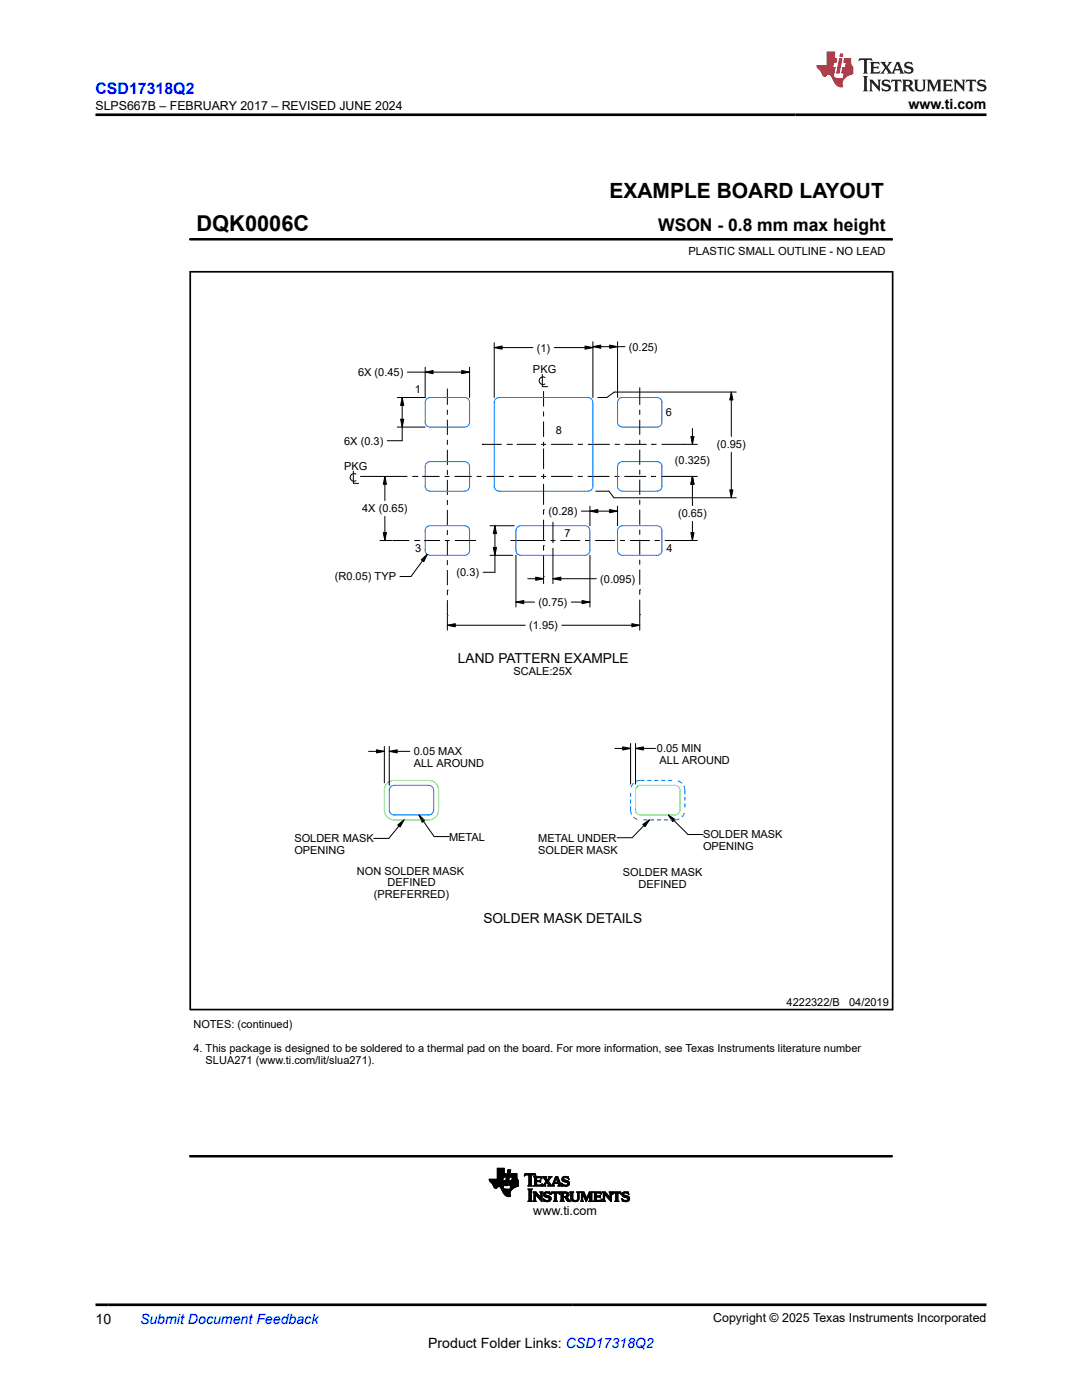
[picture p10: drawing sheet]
<svg xmlns="http://www.w3.org/2000/svg" width="216mm" height="279mm" viewBox="0 0 216 279" stroke-linecap="round" stroke-linejoin="round" font-family="sans-serif">
<g fill="none" stroke="#000" stroke-width=".2">
<path d="M37.9 47.8h140.1M178 47.6v.4M80.3 79.3l.3 1.6h-.7zM80.3 79.3v8.7h-3M81.3 74.3h12.4M84.8 74.3l1.6-.3v.6zM84.8 73.3v6h-5.5M89.3 77.6v3.2M92.1 74l1.6 .3-1.6 .3zM93.7 73.3v6M98.6 69.4l1.6-.3v.6zM98.6 68.4v10.9"/>
<path d="M98.6 69.4h7.7M108.2 74.7v2.5h1.1M108.5 78v3.1M108.7 75.3a.77 .77 0 0 0-1.1 .7 .77 .77 0 0 0 1.1 .6M110.6 69.4h7.7M116.7 69.1l1.6 .3-1.6 .3zM118.3 69.2l1.6-.3v.6zM118.3 68.2v11.1M118.3 69.2h6.4M121.7 68.9l1.5 .3-1.5 .3zM123.2 68.2v11.1M127.7 77.3v3.5"/>
<path d="M145.9 78.2l.3 1.6h-.6zM145.9 78.2v8.9M146.9 78.2h-24.3l-1.5 1.1h-1.8M70.5 94v2.5h1.1M71 94.6a.77 .77 0 0 0-1.2 .7 .77 .77 0 0 0 1.2 .6M71.9 95.1h9.4M76.8 95.1l.3 1.6h-.6zM76.8 95.1v4.8M77.8 95.1h.1M79.3 85.2h5.5M79.9 83.7h.7l-.3 1.5zM82.3 95.1h1"/>
<path d="M83.3 95.1h.1M84.2 95.1h3.5M88.7 95.1h1M89.2 82.3h.1M89.3 81.8v1M89.3 83.8v3M89.3 87.8v1M89.3 89.8v3M89.3 93.8v1M89.3 95.8v3M89.3 99.8v1M90.7 95.1h3.4"/>
<path d="M95.1 95.1h1M96.2 88.7h.1M96.2 88.7h3.9M97.1 95.1h3.5M101.1 88.7h1M101.5 95.1h1M102.1 88.7h.1M103.1 88.7h3.9M103.5 95.1h3.5M108 95.1h1M108 88.7h1M108.5 82.1v1"/>
<path d="M108.5 84.1v3.1M108.5 88.2v.9M108.5 89.5v4.1M108.5 94.6v1M108.5 96.6v4.1M109.9 95.1h4.4M109.9 88.7h4.4M115.3 95.1h1M115.3 88.7h.1M115.3 88.7h1M117.3 95.1h4.3M117.3 88.7h4.4"/>
<path d="M118.9 98h2.6l1 1.3h24.4M122.6 95.1h1M122.7 88.7h1M124.6 95.1h4.3M124.6 88.7h4.4M127.6 82.3h.1M127.7 81.8v1M127.7 83.8v3M127.7 87.8v1M127.7 89.8v3M127.7 93.8v.9M127.7 95.7v3.1"/>
<path d="M127.7 99.7v1M129.9 95.1h.1M129.9 95.1h1M130 88.7h.1M130 88.7h1M131.9 95.1h4.3M132 88.7h4.4M136.2 95.1h.1M136.4 88.7h.1M136.4 95.1h2.7M136.5 88.7h2.6M137.9 87.1h.6l-.3 1.6z"/>
<path d="M138.2 95.1l.3 1.6h-.6zM138.2 85.5v3.2M138.2 95.1v5.8M145.6 97.8h.6l-.3 1.5zM145.9 90.3v9M75.8 107.9h2.5M76.5 106.3h.6l-.3 1.6zM76.8 103.1v4.8M78.5 107.9h.1M78.5 107.9h3.2M82.7 107.9h.9M83.6 107.9h.1"/>
<path d="M84.1 111.7l1.1-1.1-.6 1.5zM84.6 107.9h3.2M85.2 110.6l-3.2 4.5h-2.2M88.8 107.9h1M89.3 117.8h.1M89.3 101.8v3M89.3 105.8v1M89.3 107.8v3M89.3 111.8v1M89.3 113.8v3M89.3 117.8v1M89.3 119.8v3"/>
<path d="M90.8 107.9h4.2M97.8 110.8h4.5M97.8 104.9h4.8M98.4 109.3h.7l-.3 1.5zM98.8 104.9l.3 1.6h-.7zM98.8 104.9v9.3h-2.4M101.9 107.9h6.9M103 110.8v10.3M105.3 115.5h3.2M106.9 115.2l1.6 .3-1.6 .3zM108.5 101.7h.1M108.5 108.9h.1"/>
<path d="M108.5 115.1h.1M108.5 101.7v1M108.5 103.7v4.2M108.5 108.9v1M108.5 110.9v4.2M108.5 115.1v1.4M109.8 107.9h1M110.3 115.5l1.6-.3v.6zM110.3 104.2v4.2M110.3 109.4v5.5M110.3 115v1.5M110.3 115.5h8.7"/>
<path d="M111.8 107.9h4M116 102h7.2M116.1 119.8l1.6 .4-1.6 .3zM116.8 107.9h.1M116.8 107.9h1M117.7 102l1.6-.3v.6zM117.7 101v3.9M117.7 110.8v10.3M118.8 107.9h3.9M121.7 101.7l1.5 .3-1.5 .3zM123.2 101v3.9M123.7 107.9h1"/>
<path d="M125.7 107.9h4M127.7 117.7h.1M127.7 101.7v3M127.7 105.7v1M127.7 107.7v3M127.7 111.7v1M127.7 113.7v3M127.7 117.7v1M127.7 119.7v3M130.7 107.9h.1M130.7 107.9h1M132.6 107.9h4"/>
<path d="M136.6 107.9h.1M136.7 107.9h2.4M137.9 106.3h.6l-.3 1.6zM138.2 104v3.9M89.3 124.8l1.5-.3v.6zM89.3 122.8h.1M89.3 123v2.8M89.3 124.8h15.5M103 120.2l1.5-.4v.7zM103 120.2h3.7M112.1 124.8h15.6M114 120.2h3.7"/>
<path d="M126.1 124.5l1.6 .3-1.6 .3zM127.7 122.7h.1M127.7 122.8v3M73.5 150h3.2M75.1 149.6l1.6 .4-1.6 .3zM76.7 149v7.2M77.7 150l1.5-.4v.7zM77.7 149v7.7M77.7 150h4.1M122.7 149.4h3.1M124.3 149.1l1.5 .3-1.5 .3zM125.8 148.4v8.1"/>
<path d="M126.8 149.4l1.6-.3v.6zM126.8 148.4v8.1M126.8 149.4h4M79.4 164.6l1.2-1-.7 1.4zM80.6 163.6l-3 3.7h-3M83.6 162.6l1.2 1.1-.6 .4zM83.6 162.6l3 4.4h3M128.3 164.5l1.3-.9-.9 1.4zM129.6 163.6l-3.5 3.6h-2.9M133.3 162.6l1.4 .9-.5 .5zM133.3 162.6l4 3.9h3M97.6 235.4h2.7"/>
<path d="M97.6 235.5h2.7M97.7 235.6h2.6M97.7 235.6h3l-.3 1.2M97.7 235.7h3M97.8 235.8h2.9M97.8 235.8h2.8M97.9 235.9h2.7M98 236h2.6M98.1 236.1h2.5M98.2 236.2h2.4M98.3 236.3h2.3M98.3 236.3h2.2"/>
<path d="M98.3 236.4h2.2M98.4 236.4h2.1M98.4 236.5h2.1M98.4 236.6h2.1M98.5 236.7h2M98.5 236.8h2M98.5 236.8h.9M98.6 236.9h.7M98.6 237h.6M98.7 237.1h.4M98.8 237.1h.3M99.2 235.3h1.1"/>
<path d="M99.2 235.3h1.2M99.2 235.2h1.2M99.2 235.1h1.2M99.2 235h1.2M99.2 234.2h1.8l-.2 .7h-1.6M99.2 234.9h1.6M99.2 234.8h1.6M99.2 234.8h1.7M99.2 234.7h1.7M99.2 234.6h1.7M99.2 234.5h1.7M99.2 234.4h1.7"/>
<path d="M99.2 234.3h1.7M99.2 234.3h1.8M99.2 234.1h1.4M99.2 234h1.4M99.2 233.9h1.4M99.2 233.8h1.4M99.2 233.7h1.4M99.2 233.6h1.4M99.2 233.5h1.4M99.2 233.4h1.4M99.2 233.3h1.4M99.2 233.2h1.4"/>
<path d="M99.7 236.8h.7M99.8 236.9h.6M99.9 236.9h.5M99.9 237h.5M99.9 237.1h.5M100 237.1h.5M100 237.2h.5M100 237.3h.6M100.1 237.3h.9M100.1 237.4h2.1M100.1 237.4h2M100.2 237.5h1.8"/>
<path d="M100.2 237.6h1.8M100.2 237.6h1.7M100.3 237.7h1.6M100.3 237.8h1.6M100.3 237.8h1.5M100.3 235.4l-2.7-.1 1.1 1.7 .3 .2 .4-.4 .4 .1 .7 1.3 .7 .6 .7-.1-.1-.8 .6-.7M100.3 237.9h1.5M100.4 237.9h1.4M100.4 238h1.4M100.4 234.9l-.1 .7M100.4 236.8l.1 .3 .2 .2h1.5M100.4 238.1h1.4"/>
<path d="M100.5 238.1h1.3M100.5 238.2h1.3M100.6 238.3h1.2M100.6 234.2v-1.1h-1.4v2.2M100.7 238.4h1.1M100.7 236.6h.6M100.8 236.5h.5M100.8 236.4h.5M100.8 238.5h1M100.8 236.3h.5M100.8 236.3h.6M100.8 236.2h.6"/>
<path d="M100.8 236.1h.6M100.9 236h.5M100.9 238.6h.9M100.9 235.9h.5M100.9 235.8h.5M100.9 235.8h.6M100.9 235.7h.6M100.9 235.6h.6M101 235.5h.5M101 235.4h.5M101 235.3h.5M101 235.3h.6"/>
<path d="M101 235.2h.6M101 235.1h.6M101 238.7h.9M101.1 235h.5M101.1 234.9h.5M101.1 234.8h.5M101.1 234.8h.6M101.1 234.7h.6M101.1 234.6h.6M101.2 234.5h.5M101.2 234.4h.5M101.2 238.8h.6"/>
<path d="M101.2 234.3h.5M101.2 234.2h.6l-.5 2.4h-.6zM101.3 233.9h.5M101.3 233.8h.5M101.3 233.7h.6M101.3 233.6h.6M101.3 233.5h.6M101.4 233.5h.5l-.1 .5h-.6zM101.5 238.8h.1M101.6 236.5h1.9M101.6 236.4h1.9M101.6 236.4v.2h.3l-.1 .7"/>
<path d="M101.6 236.4h1.8M101.6 236.6h1.8M101.6 236.3h1.9M101.6 236.3v.1M101.6 236.3h1.8M101.6 236.2h1.8M101.6 236.1h1.9M101.6 236h1.9M101.7 235.9h1.7M101.7 235.9h1.8M101.7 235.8h1.8M101.7 235.7h1.7"/>
<path d="M101.8 237.3h.5M101.8 237.2h.6M101.8 237.1h.7M101.8 237.1h.8M101.8 237h.9M101.9 236.9h.9M101.9 234.9h1.2M101.9 236.9h1M101.9 234.8h1.2M101.9 236.8h1.2M101.9 236.8h1.4M101.9 234.7h1.2"/>
<path d="M101.9 236.7h1.5M101.9 234.6h1.2M101.9 236.6h1.5M101.9 234.5h1.2M102 234.4h1.1M102 234.3h1.1M102.1 235.6h1.3M102.1 235.5h1.3M102.2 235.4h1.1M102.2 235.3h1M102.2 235.2h1M102.2 235.1h1"/>
<path d="M102.2 235.1h.9M102.2 235h.9M102.3 234.9l-.2 .7M103.1 234.9h-1.2l.1-.7h1.1l.1 .9 .3 .5v1.1M103.4 236.7l-1 .5M103.4 235.6h-1.7l-.1 .7M104.6 234.6h.1M104.6 234.5h.2M104.7 234.5h2.2M104.7 234.4h2.1M104.7 234.3h2.1M105.4 236.7h.8"/>
<path d="M105.4 239.7h.8M105.4 237.4h.8M105.5 239.7h.6M105.5 236.6h.5M105.5 234.5h.5M105.5 237.5h.5M105.5 236.5h.5M105.5 234.6l-.4-.1-.5 .2 .2-.5h2l.1 .5-.5-.2h-.4v.1M105.5 236.4l-.2 .3M105.5 236.4h.5M105.5 236.3h.5M105.5 236.2h.5"/>
<path d="M105.5 236.1h.5M105.5 236h.5M105.5 235.9h.5M105.5 235.8h.5M105.5 235.7h.5M105.5 235.6h.5M105.5 235.5h.5M105.5 235.4h.5M105.5 235.3h.5M105.5 235.2h.5M105.5 235.1h.5M105.5 235h.5"/>
<path d="M105.5 234.9h.5M105.5 234.8h.5M105.5 234.7h.5M105.5 234.6h.5M105.5 234.6v1.8M105.6 239.6h.4M105.6 237.5h.4M105.6 239.5l-.2 .3h.8l-.2-.2v-2.1l.2-.2h-.8l.2 .2v2h.4M105.6 239.4h.4M105.6 239.3h.4M105.6 239.2h.4M105.6 239.1h.4"/>
<path d="M105.6 239h.4M105.6 238.9h.4M105.6 238.8h.4M105.6 238.7h.4M105.6 238.6h.4M105.6 238.5h.4M105.6 238.4h.4M105.6 238.3h.4M105.6 238.2h.4M105.6 238.1h.4M105.6 238h.4M105.6 237.9h.4"/>
<path d="M105.6 237.8h.4M105.6 237.7h.4M105.6 237.6h.4M106 236.4l.2 .3M106 234.6v1.8M106.4 239.7h.6M106.4 237.9h.5M106.5 238h.5M106.5 236.7h1.6M106.5 239.7h.4M106.5 238.1h.6M106.5 239.6h.3"/>
<path d="M106.6 234.9h1.4M106.6 239.4h.2M106.6 239.3h.2M106.6 239.2h.2M106.6 239.1h.2M106.6 239h.2M106.6 238.9h.2M106.6 238.8h.2M106.6 238.7h.2M106.6 238.6h.2M106.6 238.5h.2M106.6 238.4h.2"/>
<path d="M106.6 238.3h.7M106.6 238.2h.7M106.6 238.2h.6M106.6 236.6h1.5M106.7 235h1.3M106.7 236.5h.4M106.7 235.1h.4M106.7 236.4l-.2 .3M106.7 235.6h1l.2-.2v.6l-.2-.2-1 .1M106.7 236.4h.4M106.7 236.3h.4M106.7 236.2h.4"/>
<path d="M106.7 236.1h.4M106.7 236h.4M106.7 235.8h1.2M106.7 235.7h1.2M106.7 235.5h.4M106.7 235.4h.4M106.7 235.3h.4M106.7 235.2h.4M106.7 234.5h.2M106.8 239.5v-1.1l1.4 1.4v-1.7l.1-.2h-.6l.2 .2v.9l-1-1.1h-.5l.2 .2v1.5l-.2 .2h.6l-.2-.3h-.2M106.8 234.6h.1M106.9 238.4h.5"/>
<path d="M106.9 238.5h.6M107 238.6h.6M107.1 235.2l.6-.2 .4 .3M107.1 235.8v.7h.7l.4-.3-.2 .5h-1.5M107.1 235.2v.4M107.1 238.7h.5M107.2 238.8h.5M107.3 238.9h.5M107.3 238.9h.9M107.4 239h.8M107.5 239.1h.7M107.6 239.2h.6"/>
<path d="M107.6 239.3h.6M107.7 235.6h.2M107.7 239.4h.5M107.7 237.9h.6M107.7 235.9h.2M107.8 236.5h.3M107.8 239.5h.4M107.8 235.5h.1M107.8 236h.1M107.8 235.1h.3M107.8 238h.4M107.9 239.6h.3"/>
<path d="M107.9 238.1h.3M107.9 238.2h.3M107.9 238.9h.3M107.9 238.8h.3M107.9 238.7h.3M107.9 238.6h.3M107.9 238.5h.3M107.9 238.4h.3M107.9 238.3h.3M108 239.7h.2M108 235.2h.1M108 236.4h.2"/>
<path d="M108.1 235.2h.1M108.1 235.3l-.1-.5h-1.5l.2 .2v1.4M108.1 236.3h.1M108.2 236.7h.7zM108.3 234.9h.7M108.4 236.6h.3M108.4 235h.6M108.4 239.3h.2M108.4 239.4h.3M108.4 238.4h.4M108.4 238.3h.4M108.4 238.5h.5"/>
<path d="M108.5 239.5h.3M108.5 238.2h.3M108.5 236.5h.3M108.5 238.6h.8M108.5 235.1h.5M108.5 239.6h.6M108.5 238.2h.4M108.5 239.7h1.3M108.5 238.7h1.1M108.5 236.4h.3l.1 .3M108.5 239.7h.1M108.5 235.2h.5"/>
<path d="M108.6 238.1h1.2M108.6 236.3h.3M108.6 238.8h1.2M108.6 235.2h.5M108.7 238h1M108.7 236.2h.2M108.7 235.3h.5M108.7 236.1h.3M108.7 238.9h1.2M108.7 235.4h.5M108.8 236h.2M108.8 235.5h.7"/>
<path d="M108.8 236.4l.3-.5 .4 .6-.2 .2M108.8 239.7h.8M108.8 237.9h.6M108.8 236h.8M108.8 235.6h.7M108.9 235.9h.6M108.9 235.7h.5M109 235.8h.5M109 235.8l-.8 .9M109 238.9h.9M109.2 236h.5M109.2 236.1h.5"/>
<path d="M109.3 239.6h.5M109.3 236.2h.5M109.3 236.7h1.3zM109.3 235.4h.3M109.4 236.3h.4M109.4 239h.5M109.4 235.3h.3M109.4 235.7l.5 .7M109.4 236.4h.5M109.5 235.2h.2M109.5 238.2h.3M109.5 236.5h.5"/>
<path d="M109.5 236.6h.5M109.5 239.5h.4M109.5 235.2h.3M109.5 239.1h.5M109.6 234.9h.5M109.6 239.4h.3M109.6 235.1h.3M109.6 239.3h.4M109.6 237.9h.1M109.6 235h.3M109.6 238.2h.2M109.7 238.3h.1"/>
<path d="M109.8 238.4l-.6-.3-.4 .1v.3l1.1 .4 .1 .3h-.4M109.8 238.4l-.1-.5-1 .1-.2 .2v.5l1 .4 .1 .3-.2 .1-.4 .1-.6-.4 .1 .6h.6l.7-.1 .2-.5M109.9 236.4l.2 .2 .1-.2 .7-1.6h.4l.6 1.7 .2 .2M109.9 238.4l.2-.5h1.5l.1 .5M109.9 238.3h.1M110 238.2h.1M110 238.2h.2M110 238.1h1.7M110 238h1.6M110.1 237.9h1.5M110.1 236.6h.4M110.1 234.9l-.7 .8"/>
<path d="M110.2 234.9l-.7-.1 .1 .2-.3 .5-.3-.5 .1-.2h-.9l.8 1M110.2 236.5h.3M110.2 236.4h.3M110.3 236.3h.2M110.3 236.2h1.5M110.4 236.1h1.4M110.4 236h1.4M110.4 239.7h.8M110.4 236h1.3M110.5 235.9h.2M110.5 235.8h.2M110.5 236.4l.1 .3"/>
<path d="M110.5 235.7h.3M110.6 235.6h.2M110.6 239.7h.5M110.6 236.2l-.1 .2M110.6 235.5h.2M110.6 238.2v-.1h-.3l-.4 .3M110.6 239.6h.4M110.6 238.2h.4M110.6 238.2v1.4l-.2 .2h.8l-.2-.2v-1.5h.4l.3 .3M110.6 239.5h.4M110.6 239.4h.4M110.6 239.3h.4"/>
<path d="M110.6 239.2h.4M110.6 239.1h.4M110.6 239h.4M110.6 238.9h.4M110.6 238.8h.4M110.6 238.7h.4M110.6 238.6h.4M110.6 238.5h.4M110.6 238.4h.4M110.6 238.3h.4M110.6 235.4h.3M110.7 235.3h.2"/>
<path d="M110.7 236l.3-.9 .3 .9M110.7 235.2h.2M110.7 235.2h.7M110.8 235.1h.6M110.8 235h.6M110.8 234.9h.5M111 235.2h.5M111.1 235.3h.4M111.1 235.4h.4M111.1 235.5h.5M111.2 235.6h.4M111.2 235.7h.4"/>
<path d="M111.2 235.8h.5M111.2 235.9h.5M111.3 236.7h.8M111.4 236.2v.2M111.4 236.3h.5M111.4 236.4h.5M111.4 236.4l-.1 .3M111.5 238.2h.2M111.5 236.6h.5M111.5 236.5h.4M111.6 238.2h.1M111.7 238.3h.1"/>
<path d="M111.8 239.7h.8M111.8 237.9h1.2M111.9 238h1.4M111.9 239.7h.5M112 238.1h1.4M112 239.6h.4M112 238.2v1.4l-.2 .2h.8l-.2-.2v-.6l.4 .1 .5 .6h.6M112 239.5h.4M112 239.4h.4M112 239.3h.4M112 239.2h.4M112 239.1h.4"/>
<path d="M112 239h.4M112 238.9h1.1M112 238.9h1.2M112 238.8h1.4M112 238.7h.4M112 238.6h.4M112 238.5h.4M112 238.4h.4M112 238.3h.4M112 238.2h.4M112 238.2l-.2-.3 1.5 .1 .2 .2v.4l-.5 .3M112.1 236.2h.1"/>
<path d="M112.1 236.3h.2M112.1 235.3h.4M112.1 235.4h.4M112.1 235.2h.4M112.1 236.4h.3M112.1 235.5h.7M112.2 236.5h.4M112.2 235.6h1M112.2 236.6h1.3M112.2 235.1h.4M112.2 236.7h.1M112.2 235.7h1.2"/>
<path d="M112.2 235h1.2M112.4 235.8h1.1M112.4 234.9h1M112.4 238.3v-.2l.6 .1v.4l-.3 .2M112.4 238.3v.5h.3M112.4 236.7h.9M112.6 235.9h1M112.6 234.8h.4M112.6 235.9l.6 .1v.4l-.6 .1-.5-.4M112.7 236.7h.3M112.8 239h.5M112.9 239.1h.4"/>
<path d="M112.9 239.2h.5M113 239.3h.4M113 236h.6M113 238.2h.5M113 238.7h.4M113 239.4h.5M113 238.9l.9 .9M113 238.9h.1M113 239.5h.6M113 238.6h.5M113.1 235.6l.5 .4v.3l-.2 .4h-1.2l-.1-.6M113.1 236.5h.4"/>
<path d="M113.1 238.5h.4M113.1 238.3h.4M113.1 235.1h.3M113.1 238.4h.4M113.1 239.6h.5M113.2 239.7h.5M113.2 236h.4M113.2 236.4h.4M113.3 236.1h.3M113.3 236.3h.3M113.3 235.2h.2M113.3 236.2h.3"/>
<path d="M113.3 239.7h.6M113.4 235.2h.1M113.5 235.3h.1M113.5 235.3l-.5-.3-.5 .1v.3l.6 .2M113.5 235.3l-.1-.5-1.1 .1-.2 .3v.3l.5 .4M113.7 237.9h.8M113.8 238h.6M113.9 238.1h.4M113.9 239.1h.4M113.9 239h.4M113.9 238.9h.4M113.9 238.8h.4"/>
<path d="M113.9 238.7h.4M113.9 238.6h.4M113.9 238.5h.4M113.9 238.4h.4M113.9 238.3h.4M113.9 238.2h.4M113.9 239.2h.4M113.9 239.3h.4M113.9 239.4h.4M114 239.5h.4M114 239.6h.6M114.1 239.7h1.2"/>
<path d="M114.3 239.1l.1 .4 .3 .1 .5-.1 .1-.4M114.3 239.1v-1l.2-.2h-.8l.2 .2v1.1M114.3 239.7h.9M115 239.6h.4M115.1 237.9h.6M115.1 237.9h.6l-.2 .2v1h-.2v-1zM115.2 239.5h.3M115.2 238h.4M115.2 239.4h.3M115.3 239.3h.2M115.3 238.1h.3M115.3 239.2h.2"/>
<path d="M115.3 239h.2M115.3 238.9h.2M115.3 238.8h.2M115.3 238.7h.2M115.3 238.6h.2M115.3 238.5h.2M115.3 238.4h.2M115.3 238.3h.2M115.3 238.2h.2M115.5 239.1l-.2 .6-.5 .1-.7-.2-.2-.4M115.8 239.7h.6M115.8 237.9h.7"/>
<path d="M115.9 238h.7M116 239.7h.3M116 238.1h.6M116 239.6h.3M116 239.5h.3l.1 .3h-.6l.2-.2v-1.4l-.2-.3h.7l.6 1.2 .5-1.2h.7l-.2 .2v1.5l.2 .2-.8-.1M116 239.4h.3M116 239.3h.3M116 239.2h.3M116 239.1h.3M116 239h.3M116 238.9h.3M116 238.8h.3"/>
<path d="M116 238.7h.3M116 238.6h.3M116 238.5h.3M116 238.4h.3M116 238.3h.7M116 238.2h.7M116 238.2h.6M116.3 239.5v-1.2l.6 1.5 .8-1.5v1.3l-.2 .1h.8M116.3 238.4h.5M116.4 238.5h.4M116.4 238.6h.4M116.4 238.7h.5"/>
<path d="M116.5 238.8h.4M116.5 238.9h.5M116.6 238.9h.4M116.6 239h.4M116.6 239.1h.7M116.7 239.2h.6M116.7 239.3h.5M116.8 239.4h.4M116.8 239.5h.3M116.8 239.6h.3M116.9 239.7h.2M116.9 239.7h.1"/>
<path d="M117.1 239h.2M117.1 238.9h.3M117.2 238.9h.2M117.2 238.8h.2M117.3 238.7h.2M117.3 238.6h.2M117.3 238.5h.3M117.4 238.4h.2M117.4 238.3h.7M117.4 238.2h.7M117.5 238.2h.6M117.5 238.1h.6"/>
<path d="M117.6 238h.6M117.6 237.9h.7M117.6 239.7h.5M117.7 239.6h.4M117.7 239.5h.4M117.7 239.4h.4M117.7 239.3h.4M117.7 239.2h.4M117.7 239.1h.4M117.7 239h.4M117.7 238.9h.4M117.7 238.8h.4"/>
<path d="M117.7 238.7h.4M117.7 238.6h.4M117.7 238.5h.4M117.7 238.4h.4M118.4 239.7h1.6M118.4 237.9h1.5M118.5 238h1.4M118.6 239.7h1.4M118.6 238.1h1.4M118.6 239.6h1.5M118.6 239.5h.4M118.6 238.2h.4"/>
<path d="M118.6 239.4h.4M118.6 239.3h.4M118.6 239.2h.4M118.6 239.1h.4M118.6 239h.4M118.6 238.9h.4M118.6 238.9h1.2M118.6 238.8h1.2M118.6 238.7h1.2M118.6 238.6h.4M118.6 238.5h.4M118.6 238.4h.4"/>
<path d="M118.6 238.3h.4M119.5 238.7l.3-.2v.5l-.2-.1h-.6v.6l.2 .1M119.7 238.9h.1M119.7 238.6h.1M119.8 238.2h.2M119.9 239.5h.2M119.9 238.2h.1M120 238.3h.1M120 238.3l-.1-.4h-1.5l.2 .2v1.5l-.2 .2h1.6l.1-.5M120 238.3l-.3-.2h-.6l-.1 .6M120 239.4h.1M120.1 239.3l-.5 .3"/>
<path d="M120.1 239.3h.1M120.2 239.7h.6M120.2 237.9h.6M120.3 238h.6M120.3 239.7h.4M120.4 238.1h.5M120.4 239.6h.3M120.4 238.2h.6M120.4 239.4h.2M120.4 239.3h.2M120.4 239.2h.2M120.4 239.1h.2"/>
<path d="M120.4 239h.2M120.4 238.9h.2M120.4 238.8h.2M120.4 238.7h.2M120.4 238.6h.2M120.4 238.5h.2M120.4 238.4h.2M120.4 238.3h.8M120.4 238.2h.7M120.6 238.4v1.1M120.7 238.4l1.3 1.4v-1.7l.2-.2h-.6l.1 .2v.9l-.9-1.1h-.6l.2 .2v1.4l-.2 .3h.6l-.2-.3h-.2M120.7 238.4h.5"/>
<path d="M120.8 238.5h.5M120.9 238.6h.5M120.9 238.7h.6M121 238.8h.6M121.1 238.9h.5M121.2 238.9h.8M121.2 239h.8M121.3 239.1h.7M121.4 239.2h.6M121.5 239.3h.5M121.6 239.4h.4M121.6 237.9h.6"/>
<path d="M121.6 239.5h.4M121.7 238h.4M121.7 239.6h.3M121.7 238.1h.3M121.7 238.9h.3M121.7 238.8h.3M121.7 238.7h.3M121.7 238.6h.3M121.7 238.5h.3M121.7 238.4h.3M121.7 238.3h.3M121.7 238.2h.3"/>
<path d="M121.8 239.7h.2M121.9 239.7h.1M122.2 238.4l.3-.3h.4v1.5l-.2 .2h.8l-.2-.3M122.2 238.4l.1-.5h1.6l.1 .5M122.2 238.3h.1M122.2 238.2h.2M122.2 238.2h.3M122.3 238.1h1.6M122.3 238h1.6M122.3 237.9h1.6M122.7 239.7h.8M122.8 239.7h.5"/>
<path d="M122.9 239.6h.4M122.9 238.2h.4M122.9 239.5h.4M122.9 239.4h.4M122.9 239.3h.4M122.9 239.2h.4M122.9 239.1h.4M122.9 239h.4M122.9 238.9h.4M122.9 238.8h.4M122.9 238.7h.4M122.9 238.6h.4"/>
<path d="M122.9 238.5h.4M122.9 238.4h.4M122.9 238.3h.4M123.7 238.2h.2M123.8 238.2h.2M123.9 238.3h.1M124 238.4l-.4-.3h-.3v1.4M124.1 239.3h.1M124.1 239.4h.2M124.1 238.4h.4M124.1 238.3h.4M124.1 238.5h.5"/>
<path d="M124.1 239.5h.4M124.1 238.2h.4M124.1 238.6h.8M124.2 239.6h.6M124.2 238.2h.3M124.2 239.7h1.2M124.2 238.7h1.1M124.2 239.7h.1M124.2 238.1h1.2M124.3 238.8h1.1M124.3 238h1.1M124.4 238.9h1.1"/>
<path d="M124.5 239.7h.8M124.5 237.9h.6M124.6 238.9l.6 .2v.3l-.6 .1-.5-.3 .1 .6h1.1l.3-.3v-.3M125 239.6h.5M125 239h.6M125.1 238.2h.3M125.2 239.5h.4M125.2 239.1h.4M125.2 239.4h.4M125.3 239.3h.3M125.3 237.9h.1M125.3 238.2h.2"/>
<path d="M125.4 238.3h.1M125.5 238.4l-.5-.3-.5 .1v.3l1 .4 .1 .3h-.3M125.5 238.4l-.1-.5-.7-.1-.4 .2-.2 .4 .4 .5h1.1"/>
</g>
<g fill="#000">
<path d="M80.3 79.3l.3 1.6h-.7zM84.8 74.3l1.6-.3v.6zM92.1 74l1.6 .3-1.6 .3zM98.6 69.4l1.6-.3v.6zM116.7 69.1l1.6 .3-1.6 .3zM118.3 69.2l1.6-.3v.6zM121.7 68.9l1.5 .3-1.5 .3zM145.9 78.2l.3 1.6h-.6zM76.8 95.1l.3 1.6h-.6zM79.9 83.7h.7l-.3 1.5zM138.2 95.1l.3 1.6h-.6zM137.9 87.1h.6l-.3 1.6z"/>
<path d="M145.6 97.8h.6l-.3 1.5zM76.5 106.3h.6l-.3 1.6zM84.1 111.7l1.1-1.1-.6 1.5zM98.4 109.3h.7l-.3 1.5zM98.8 104.9l.3 1.6h-.7zM106.9 115.2l1.6 .3-1.6 .3zM110.3 115.5l1.6-.3v.6zM117.7 102l1.6-.3v.6zM121.7 101.7l1.5 .3-1.5 .3zM137.9 106.3h.6l-.3 1.6zM89.3 124.8l1.5-.3v.6zM103 120.2l1.5-.4v.7z"/>
<path d="M116.1 119.8l1.6 .4-1.6 .3zM126.1 124.5l1.6 .3-1.6 .3zM75.1 149.6l1.6 .4-1.6 .3zM77.7 150l1.5-.4v.7zM124.3 149.1l1.5 .3-1.5 .3zM126.8 149.4l1.6-.3v.6zM79.4 164.6l1.2-1-.7 1.4zM83.6 162.6l1.2 1.1-.6 .4zM128.3 164.5l1.3-.9-.9 1.4zM133.3 162.6l1.4 .9-.5 .5z"/>
</g>
<path d="M38 54.2h140.1v147.3h-140.1z" fill="none" stroke="#000" stroke-width=".34"/>
<path d="M37.9 47.8h140.1M37.9 230.8h140.1" fill="none" stroke="#000" stroke-width=".5"/>
<g fill="none" stroke="#0080ff" stroke-width=".2">
<path d="M85.1 79.6l.7-.3h6.9a.98 .98 0 0 1 1 1v4a.98 .98 0 0 1-1 .9h-6.9a.98 .98 0 0 1-1-.9v-4zM98.9 79.6l.7-.3h17.7a.98 .98 0 0 1 1 1v16.7a.98 .98 0 0 1-1 1h-17.7a.98 .98 0 0 1-1-1v-16.7zM123.5 79.6l.7-.3h6.9a.98 .98 0 0 1 1 1v4a.98 .98 0 0 1-1 .9h-6.9a.98 .98 0 0 1-1-.9v-4zM84.8 93.1a.98 .98 0 0 1 1-1h6.9a.98 .98 0 0 1 1 1v3.9a.98 .98 0 0 1-1 1h-6.9a.98 .98 0 0 1-1-1v-3.9M123.2 93.1a.98 .98 0 0 1 1-1h6.9a.98 .98 0 0 1 1 1v3.9a.98 .98 0 0 1-1 1h-6.9a.98 .98 0 0 1-1-1v-3.9M85.1 105.2l.7-.3h6.9a.98 .98 0 0 1 1 1v3.9a.98 .98 0 0 1-1 1h-6.9a.98 .98 0 0 1-1-1v-3.9zM103.2 105.2l.7-.3h12.8a.98 .98 0 0 1 1 1v3.9a.98 .98 0 0 1-1 1h-12.8a.98 .98 0 0 1-.9-1v-3.9zM123.5 105.2l.7-.3h6.9a.98 .98 0 0 1 1 1v3.9a.98 .98 0 0 1-1 1h-6.9a.98 .98 0 0 1-1-1v-3.9zM78 157l.7-.3h6.8a.98 .98 0 0 1 1 1v4a.98 .98 0 0 1-1 .9h-6.8a.98 .98 0 0 1-1-.9v-4zM125.8 158.2v.8M125.8 159.6v.7M126.4 156.3l-.5 .8"/>
<path d="M128.6 155.8h-1.1l-.6 .2M129.2 155.8h.8M130.6 155.8h.8M131.9 155.8h.9M133.3 155.8h.8M135.3 155.8l.8 .5M136.4 156.8l.2 .7 .1 1M136.7 159v.8M125.8 160.9v1l.2 .6M126.4 163l.8 .5M128.3 163.6h.9M129.7 163.6h.9"/>
<path d="M131.1 163.6h.8M132.5 163.6h.8M135.6 163.4l-.7 .2h-1M136.6 162.3l-.5 .7M136.7 160.3v.8"/>
</g>
<path d="M77.3 156.3l.8-.5h.6h6.8a1.97 1.97 0 0 1 2 1.9v4a1.97 1.97 0 0 1-2 1.9h-6.8a1.97 1.97 0 0 1-2-1.9v-4l.1-.5zM127.1 157l.7-.3h6.9a.98 .98 0 0 1 1 1v4a.98 .98 0 0 1-1 .9h-6.9a.98 .98 0 0 1-1-.9v-4z" fill="none" stroke="#6ef200" stroke-width=".2"/>
<path d="M171.5 11.6l-.2 .6 .5-.2h.6v.1v2.2l-.2 .4h1l-.2-.4v-2.2v-.1h.5l.6 .2-.2-.6zM173.6 12.4l.2 .3v1.6l-.2 .4h1.9l.1-.6a1.08 1.08 0 0 1-1.3 .2v-.7h.6l.4 .2v-.7l-.4 .2h-.6v-.5l.2-.2a1 1 0 0 1 1 .3l-.1-.5zM175.7 12.4l.9 1.1-1 1.2h.9l-.2-.2 .5-.8 .4 .8-.2 .2h1.6l-.2-.2 .2-.5h.9l.1 .5-.1 .2h.9l-.2-.4-.8-1.9h-.5l-.9 2.1-.9-1.1 .9-1h-.8l.2 .2-.4 .6-.4-.6 .2-.2zM179 12.8l.4 1h-.7zM180.7 12.5a.65 .65 0 0 0-.2 .7 .65 .65 0 0 0 .6 .5l.6 .1 .1 .3a.79 .79 0 0 1-.7 .4 .79 .79 0 0 1-.7-.5l.1 .7 .2-.1a.93 .93 0 0 0 1.1 0 .93 .93 0 0 0 .4-.9 1.46 1.46 0 0 0-1.2-.6l-.1-.3a1.09 1.09 0 0 1 1.2 .2l-.2-.6-.1 .1-.5-.2zM172.2 15.2l.2 .4v2.2l-.2 .4h1l-.2-.4v-2.2l.2-.4zM173.4 15.9l.2 .4v1.5l-.2 .4h.8l-.3-.4 .1-1.3 1.6 1.8v-2l.2-.4h-.7l.1 .2 .1 1.1-1.2-1.3zM176.2 16a.65 .65 0 0 0-.2 .8 .65 .65 0 0 0 .6 .4l.6 .2 .1 .2a.79 .79 0 0 1-.7 .4 .79 .79 0 0 1-.7-.5l.1 .7 .2-.1a.93 .93 0 0 0 1.1 .1 .93 .93 0 0 0 .4-1 1.46 1.46 0 0 0-1.2-.5l-.1-.4a1.09 1.09 0 0 1 1.2 .2l-.1-.6-.2 .1-.5-.1zM177.9 15.9l-.1 .6a.63 .63 0 0 1 .8-.3v1.6l-.3 .4h1l-.2-.4v-1.6a.66 .66 0 0 1 .8 .3l-.1-.6zM180 15.9l.2 .4v1.5l-.2 .4h1l-.2-.2-.1-.7h.5l.1 .2a.79 .79 0 0 0 1.2 .6l-1-.9a.61 .61 0 0 0 .6-.6 .61 .61 0 0 0-.5-.7zM180.8 16.2h.1a.47 .47 0 0 1 .5 .1 .47 .47 0 0 1 .1 .5l-.1 .1-.7 .1zM182.3 15.9l.2 .2a2.27 2.27 0 0 0 .4 2 1.04 1.04 0 0 0 1.7-.7v-1.3l.2-.2h-.8l.2 .4v1.1a.6 .6 0 0 1-.6 .6 .6 .6 0 0 1-.6-.6v-1.1l.3-.4zM184.9 15.9l.2 .4v1.5l-.2 .4h.8l-.3-.4v-1.4l.9 1.9 .9-1.9v1.4l-.3 .4h1l-.2-.4v-1.5l.2-.4h-.8l-.7 1.5-.6-1.5zM188.1 15.9l.2 .4v1.5l-.2 .4h1.9l.1-.6a1.09 1.09 0 0 1-1.3 .2v-.7h.6l.4 .2v-.6l-.4 .2h-.6v-.6l.2-.1a1.01 1.01 0 0 1 1 .3l-.1-.6zM190.2 15.9l.3 .4v1.5l-.3 .4h.8l-.2-.4v-1.3l1.6 1.8v-2l.2-.4h-.7l.2 .2v1.1l-1.2-1.3zM192.8 15.9l-.1 .6a.63 .63 0 0 1 .8-.3v1.6l-.3 .4h1l-.2-.4v-1.6a.66 .66 0 0 1 .8 .3l-.1-.6zM195.2 16a.65 .65 0 0 0-.2 .8 .65 .65 0 0 0 .6 .4l.6 .2 .2 .2a.79 .79 0 0 1-.7 .4 .79 .79 0 0 1-.7-.5l.1 .7 .2-.1a.93 .93 0 0 0 1 .1 .93 .93 0 0 0 .5-1 1.46 1.46 0 0 0-1.3-.5v-.4a1.09 1.09 0 0 1 1.2 .2l-.2-.6-.2 .1-.5-.1z" fill="#231f20"/>
<path d="M164.9 10.3v2.7h-2l.1 .4 .8 1a.95 .95 0 0 0 1 .9 .59 .59 0 0 1 .5-.4 .59 .59 0 0 1 .5 .3l.4 .8a1.59 1.59 0 0 0 2.1 1.4 1.61 1.61 0 0 1 1-2.3l1-.3-.1-1.5a1.59 1.59 0 0 1-.3-1.7h-1.5l-.2 .9h.6l-.2 .9h-.5l-.2 .9v.3l.4 .1-.1 .9h-.7a.73 .73 0 0 1-1-.7l.3-1.5h-.5l.1-.9h.5l.2-.9h-.5v-1.3zM167.4 11.6l-.6 3.1h.7l.6-3.1zM167.6 10.7l-.1 .6h.7l.1-.6z" fill="#ed1c24"/>
<path d="M19 22.9h177.8M19 260.4h177.8" fill="none" stroke="#000" stroke-width=".53"/>
<text font-size="4.4" x="39.2" y="46.2">DQK0006C</text>
<text font-size="4.2" x="121.6" y="39.5">EXAMPLE BOARD LAYOUT</text>
<text font-size="3.5" x="131.3" y="46.2">WSON - 0.8 mm max height</text>
<text font-size="3.2" fill="#00f" x="19" y="18.7">CSD17318Q2</text>
<g font-size="2.8">
<text x="181.3" y="21.8">www.ti.com</text>
<text x="19" y="264.2">10</text>
<text x="85.4" y="269">Product Folder Links: CSD17318Q2</text>
</g>
<text font-size="2.8" fill="#00f" x="27.9" y="264.2">Submit Document Feedback</text>
<g font-size="2.7">
<text x="91.4" y="132.2">LAND PATTERN EXAMPLE</text>
<text x="96.5" y="184.1">SOLDER MASK DETAILS</text>
</g>
<g font-size="2.5">
<text x="19" y="21.9">SLPS667B – FEBRUARY 2017 – REVISED JUNE 2024</text>
<text x="106.4" y="242.5">www.ti.com</text>
<text x="142.3" y="263.9">Copyright © 2025 Texas Instruments Incorporated</text>
</g>
<g font-size="2.2">
<text x="137.4" y="50.9">PLASTIC SMALL OUTLINE - NO LEAD</text>
<text x="107.1" y="70.2">(1)</text>
<text x="125.5" y="70">(0.25)</text>
<text x="71.4" y="75.1">6X (0.45)</text>
<text x="106.4" y="74.4">PKG</text>
<text x="82.8" y="78.5">1</text>
<text x="132.9" y="83.1">6</text>
<text x="68.7" y="88.7">6X (0.3)</text>
<text x="110.9" y="86.5">8</text>
<text x="143.1" y="89.5">(0.95)</text>
<text x="68.6" y="93.7">PKG</text>
<text x="134.7" y="92.7">(0.325)</text>
<text x="72.3" y="102.3">4X (0.65)</text>
<text x="109.5" y="102.8">(0.28)</text>
<text x="112.7" y="107.2">7</text>
<text x="135.3" y="103.3">(0.65)</text>
<text x="82.8" y="110.2">3</text>
<text x="133" y="110.2">4</text>
<text x="66.8" y="115.8">(R0.05) TYP</text>
<text x="91.1" y="115">(0.3)</text>
<text x="119.8" y="116.3">(0.095)</text>
<text x="105.6" y="125.6">(1.95)</text>
<text x="107.5" y="120.9">(0.75)</text>
<text x="102.5" y="134.7">SCALE:25X</text>
<text x="82.6" y="150.7">0.05 MAX</text>
<text x="82.6" y="153.1">ALL AROUND</text>
<text x="131.1" y="150.1">0.05 MIN</text>
<text x="131.6" y="152.5">ALL AROUND</text>
<text x="89.6" y="167.7">METAL</text>
<text x="107.4" y="168">METAL UNDER</text>
<text x="140.3" y="167.3">SOLDER MASK</text>
<text x="58.7" y="168.1">SOLDER MASK</text>
<text x="58.7" y="170.5">OPENING</text>
<text x="107.4" y="170.3">SOLDER MASK</text>
<text x="140.3" y="169.7">OPENING</text>
<text x="71.2" y="174.6">NON SOLDER MASK</text>
<text x="74.6" y="179.3">(PREFERRED)</text>
<text x="77.3" y="176.9">DEFINED</text>
<text x="124.3" y="174.9">SOLDER MASK</text>
<text x="127.4" y="177.2">DEFINED</text>
<text x="157" y="200.7">4222322/B</text>
<text x="169.4" y="200.7">04/2019</text>
<text x="38.6" y="205.2">NOTES: (continued)</text>
<text x="38.6" y="209.9">4. This package is designed to be soldered to a thermal pad on the board. For more information, see Texas Instruments literature number</text>
<text x="41" y="212.2">SLUA271 (www.ti.com/lit/slua271).</text>
</g>
</svg>
